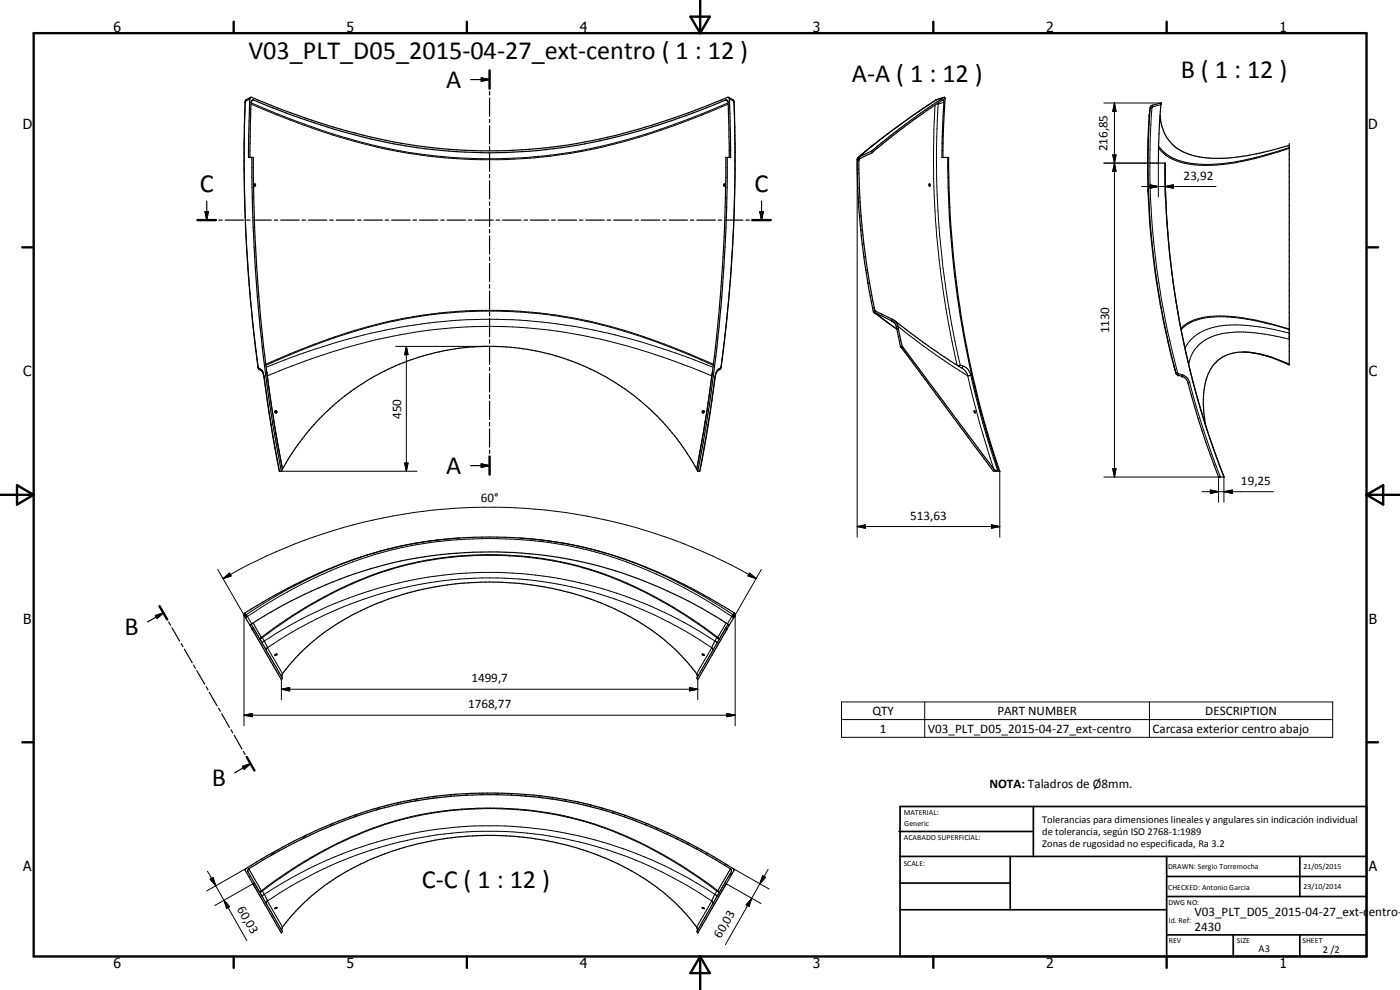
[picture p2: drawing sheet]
<svg xmlns="http://www.w3.org/2000/svg" width="420mm" height="297mm" viewBox="0 0 420 297" stroke-linecap="round" stroke-linejoin="round" font-family="sans-serif">
<g fill="none" stroke="#000" stroke-width=".35">
<path d="M75.3 29.2l-.3 .5-.1 2.2-.3 15.3h1.4a484.7 484.7 0 0 0 8.8 93.6M75.3 29.2a216.4 216.4 0 0 0 49.7 14.5 160.2 160.2 0 0 0 77.3-8.4l16.3-6.1M75.3 29.2l-1.6 1a444.1 444.1 0 0 0 2.8 72.7l.9 7.3 .3 .5a2.38 2.38 0 0 1 1.5 2.4l1.5 10.7 2.4 14.1 .7 3.5h.6M141.3 23.9h5.6M144.4 23.4l2.5 .5-2.5 .5zM146.9 21.1v5.5M146.9 27.5v1M146.9 29.4v5.5M146.9 35.8v1M146.9 37.7v5.5M218.6 29.2l.3 .4 .2 4.5 .2 13.1h-1.5a483.9 483.9 0 0 1-8.7 93.6M218.6 29.2l1.6 1.1a461.5 461.5 0 0 1-3.8 80.1l-.2 .3a2.38 2.38 0 0 0-1.5 2.4l-1.6 10.7-2.4 14.1-.7 3.5h-.6"/>
<path d="M283.4 29.2a6.7 6.7 0 0 0-3.8 1.6 239.4 239.4 0 0 0-18.3 13.4l-3.7 3M348.2 34.5a12.7 12.7 0 0 0 11.1 12.4l3.5 .5a59.8 59.8 0 0 0 21.8-3.2l2.3-.6M75 47.2l.3-16.5 .5-.7a222.9 222.9 0 0 0 44.8 13.6 155.9 155.9 0 0 0 40.7 1.6 194.7 194.7 0 0 0 56.6-15.2l.4 .2 .2 .5 .4 16.5M75.6 47.2l.2 15 .3 9a465.9 465.9 0 0 0 2.6 32.8l2.3 17.5 3.4 19.9M76.3 55.2h.3l.1 .3-.3 .3M76.3 55.2l-.2 .5 .3 .1M76.3 55.2l.1 .1M76.4 55.8h-.1M76.4 55.3h.1M76.4 55.3v.5M146.9 44v1.1M146.9 46v5.4"/>
<path d="M146.9 52.3v1M146.9 54.2v5.5M217.5 55.8h.1M217.6 55.2h-.4v.3l.3 .3M217.6 55.2l.1 .5-.2 .1M217.6 55.2l-.1 .6M218.3 47.2a489.9 489.9 0 0 1-6.8 82.9l-2.1 11.3M257.6 47.3l-.2 .2a207 207 0 0 0 4.8 46.1l5.7 2.8 .6 .5 .5 1.1 1.2 5.9M257.6 47.2v.1M261.7 45.8l10.5-8.3 10.8-7.5 .3 .7-.6 16.5h2a289.8 289.8 0 0 0 15.3 94.2M261.7 45.3h.1M261.7 45.8l-3.9 1.9a204.8 204.8 0 0 0 4.9 45.6"/>
<path d="M261.7 45.3v.5M261.7 45.3l-4.1 1.9M261.7 45.3l6.4-5.3a177.3 177.3 0 0 1 15.4-10.8l-.5 18M278.8 55.2l.3 .2-.1 .5zM284.4 47.2a290.9 290.9 0 0 0 15.2 93.6M344.6 56.9v.5M344.6 57.1v.2M349.7 54.9v-6h-2.1l.3-10.9 .5-7.1-2.8 .8-.3 .3-.4 2.9a233.9 233.9 0 0 0 8.1 77.2l.3 .4 1.4 .4a2.71 2.71 0 0 1 1.8 2l1 3.5a237.9 237.9 0 0 0 8.2 24.7h1.7M349.7 54.9l.8 15M349.7 54.9l.1 3.1M386.9 43.1v66.4a34.1 34.1 0 0 0-13.8-3.9M59.3 66h5.5"/>
<path d="M61.5 63.5h1l-.5 2.5zM62 60.3v5.7M65.7 66h1M67.6 66h5.5M74 66h1M75.9 66h5.5M82.3 66h1.1M84.2 66h5.6M90.6 66h1.1M92.6 66h5.5M99 66h1M100.9 66h5.5"/>
<path d="M107.3 66h1.1M109.2 66h5.6M115.6 66h1.1M117.5 66h5.6M123.9 66h1.1M125.9 66h5.5M132.3 66h1M134.2 66h5.5M140.6 66h1M142.5 66h5.5M146.9 60.6v1M146.9 62.5v5.5"/>
<path d="M146.9 68.8v1.1M146.9 70.8v5.4M146.9 77.1v1M146.9 79v5.5M148.9 66h1.1M150.8 66h5.6M157.3 66h1M159.2 66h5.5M165.6 66h1.1M167.5 66h5.5M173.9 66h1.1M175.8 66h5.5"/>
<path d="M182.2 66h1.1M184.2 66h5.5M190.6 66h1M192.5 66h5.5M198.9 66h1M200.8 66h5.5M207.2 66h1.1M209.1 66h5.6M215.5 66h1.1M217.5 66h5.5M223.8 66h1.1M225.8 66h5.5"/>
<path d="M228 63.5h1.1l-.6 2.5zM228.5 60.3v5.7M350 63.8a261.7 261.7 0 0 0 2.5 24.1M350.7 72.8l1.4 11.9 1.4 9.2M146.9 85.4v1M146.9 87.3v5.5M146.9 93.6v1.1M146.9 95.6v5.5M262.3 93.7l6.8 5.1M262.4 93.7h.1M262.7 93.3h.1M262.7 93.3l5.7 2.9"/>
<path d="M268.4 96.1v.1M268.4 96.2l.5 .4 .5 1 1.4 6.3M268.4 96.2l.3 .2M268.8 96.4l10.7 8 9.5 6.3M353 90.6l1 6.2M354 96.5l1.8 8.9 2.9 11.6M354.6 99.8l1.3 5.9M146.9 101.9v1.1M146.9 103.9v5.4M146.9 110.2v1.1M146.9 112.1v5.5M146.9 118.5v1"/>
<path d="M270.2 103.9h.6M270.2 103.9l27.9 37.5h1.9M270.8 103.9l27.5 36.9 .7 .4 .6-.4M356.6 108.6l2.9 11.3 3.5 11.4M358.8 117.4l3.4 11.6 5.2 14.1M373 105.6a34.7 34.7 0 0 1 13.9 3.7M373.1 105.6a10.7 10.7 0 0 0-9.8 5.2 26 26 0 0 0-1.5 16.8M82.5 123.4l.3 .5M141.3 139.7h5.6M144.4 139.2l2.5 .5-2.5 .5zM146.9 120.4v5.5M146.9 126.7v1.1"/>
<path d="M146.9 128.7v5.5M146.9 135v1.1M146.9 136.9v5.5M210.9 123.4l.2-.2 .3 .2-.3 .5-.3-.2zM211.3 123.4l-.3 .5M292.4 123.3l.2 .1 .1 .5-.3-.2zM364 134.2l3.4 8.9M84.8 140.8a70.9 70.9 0 0 1 69.7-36.5 71.2 71.2 0 0 1 48.6 27.4l2.6 3.5 3.4 5.6M84.8 140.8l-.4 .6M209.1 140.8l.3 .6M299.6 140.8l.4 .6M46.6 184.7l2.5-.8-2 1.6z"/>
<path d="M47.9 181.9l2.3 4M49.1 183.9l-4.8 2.7M50.6 186.6l.6 1M51.6 188.3l2.3 4.1M54.4 193.1l.5 .9M55.3 194.8l2.4 4M58.1 199.6l.5 .9M75 187.5l-1.6-2.7a.53 .53 0 0 1 .1-.9 141.2 141.2 0 0 1 53.6-21.3 126.4 126.4 0 0 1 82.1 14.8l11.2 6.5a1.18 1.18 0 0 1-.3 1.5l-1.2 2.1M75 187.5l.6 1.1M75.4 187.3l.6 1M75.6 188.6h.1M76 188.3l8.8 15.2-.4 .5-8.8-15.4"/>
<path d="M76 188.3l-.4 .3M82.5 196.5l.6-.2-.4 .3zM210.8 196.3l.6 .3zM217.8 188.3l-8.7 15.2 .3 .5 8.9-15.4M217.8 188.3l.5 .3M218.5 187.3l-.7 1M218.5 187.3a128.8 128.8 0 0 0-143.4 .2h-.1M218.5 187.3l.4 .2M218.9 187.5h.1M218.9 187.5l-.6 1.1M59.1 201.3l2.3 4M61.9 206l.5 1"/>
<path d="M62.8 207.7l2.3 4.1M65.6 212.5l.5 .9M66.5 214.2l2.4 4M69.3 219l.5 .9M84.5 203.1h.1M84.5 203.1l.3-.9 2.1-2.8 4.5-4.7a79.2 79.2 0 0 1 45.3-19.5l10.2-.6 8.9 .4a89.8 89.8 0 0 1 27.8 7.3 68.6 68.6 0 0 1 18.1 11.8l2.8 2.6 3 3.4 1.7 2.2v.9M84.6 203.1v.1M70.3 220.6l2.3 4.1M72.8 230l2.4-.8-1.9 1.6zM73.1 225.5l.5 .9M74 227.1l2.4 4.1M75.2 229.2l-4.8 2.7"/>
<path d="M75.9 265.2l-2.3-4 .2-.6a155.9 155.9 0 0 1 38.2-17.8 127.9 127.9 0 0 1 62.4-2l3.4 .9a141.5 141.5 0 0 1 38.5 16.6l3.9 2.6-2.2 4.3M76.4 264.9l-.5 .3M76.4 264.9l-2-3.3v-.6a132.1 132.1 0 0 1 59.2-21.9 124.8 124.8 0 0 1 73.1 14.4l7.2 4 5.5 3.4 .1 .6-2 3.4M76.4 264.9l8.4 14.6-.4 .5-8.5-14.8M82.5 272.5l.6-.2zM84.6 279.3l.1-.9 3.5-4.3a70.8 70.8 0 0 1 36.3-20.7 92.7 92.7 0 0 1 47.1 .6 77.4 77.4 0 0 1 25.7 12.3 49.7 49.7 0 0 1 12 12.4l-.1 .6M210.8 272.3l.6 .3zM217.5 264.9l-8.4 14.6 .3 .5 8.6-14.8M217.5 264.9l.5 .3"/>
<circle cx="82.8" cy="123.6" r=".32"/>
</g>
<g fill="#000">
<circle cx="348.4" cy="30.9" r=".18"/>
<circle cx="257.5" cy="47.3" r=".18"/>
<circle cx="344.6" cy="57.6" r=".18"/>
<circle cx="349.7" cy="48.9" r=".18"/>
<circle cx="262.3" cy="93.7" r=".18"/>
<circle cx="386.9" cy="98.8" r=".18"/>
<circle cx="270.2" cy="103.9" r=".18"/>
<circle cx="270.8" cy="103.9" r=".18"/>
<circle cx="82.5" cy="123.4" r=".18"/>
<circle cx="211.3" cy="123.4" r=".18"/>
<circle cx="73.3" cy="184.7" r=".18"/>
<circle cx="75.6" cy="188.6" r=".18"/>
<circle cx="76" cy="188.3" r=".18"/>
<circle cx="83.1" cy="196.3" r=".18"/>
<circle cx="210.8" cy="196.3" r=".18"/>
<circle cx="217.8" cy="188.3" r=".18"/>
<circle cx="218.3" cy="188.6" r=".18"/>
<circle cx="220.5" cy="184.7" r=".18"/>
<circle cx="83.1" cy="272.3" r=".18"/>
<circle cx="210.8" cy="272.3" r=".18"/>
</g>
<g fill="none" stroke="#000" stroke-width=".3">
<path d="M73.6 30.6h.1M73.6 30.6a474.2 474.2 0 0 0 3.9 79.6M73.7 30.4l-.1 .2M73.9 29.9l-.2 .5M75 29.7l-1.3 .7M75.3 30.9a191.2 191.2 0 0 0 52.2 15.5 152.4 152.4 0 0 0 47.2-1.3l1.2-.3a195.3 195.3 0 0 0 40.7-13.1l1.9-.8M75.3 31.2a196.5 196.5 0 0 0 48.6 15 155.9 155.9 0 0 0 80.6-9.3l14-5.7M76.1 30l-.7 .4M217.8 30l.7 .4M218.9 29.7l1.2 .7M219.9 29.9l.2 .5M220.1 30.4h.1"/>
<path d="M220.2 30.4v.2M220.2 30.6a461.8 461.8 0 0 1-3.8 79.6M220.3 30.6h.1M280.6 31.5a272.6 272.6 0 0 0 6.7 78.1M281.1 29.9a230.9 230.9 0 0 0-19.7 14.2l-3.7 3.1M281.1 29.9l-.2 .1M281.1 29.9h.1M281.3 31.1l.2 .1M281.4 31l.1 .2M281.5 31.2a272.5 272.5 0 0 0 6.7 78.3M283.3 30.7l-1.8 .5M283.3 29.2l-2.2 .7"/>
<path d="M331.3 30.9h17.1M334.5 30.9l.4 2.5h-.9zM334.5 30.9v112.2M345.2 32.3h.1M345.2 32.3a238.2 238.2 0 0 0 7.8 79.7M345.2 32.3l.5 .1M345.2 32.3l-.3 2.6M345.7 32.4a237.1 237.1 0 0 0 7.7 79.4M345.9 31.6h.1M345.9 31.6l.1 .4M346 32l-.3 .4M348.4 31.4l-2.4 .6"/>
<path d="M257.7 47.2h.1M257.8 47.9h.1M257.8 51.9l-.5 .5M257.9 56.2l-.4 .5M258.2 46.9l-1 1v113.3M258.3 47.5l-.5 .4M331.3 48.9h16.3v10.2M334 46.5h.9l-.4 2.4zM334.5 48.9l.4 2.5h-.9zM342.6 56h22.3M345.1 55.5l2.5 .5-2.5 .5zM347.7 44.4a14.4 14.4 0 0 0 10.5 5 59.4 59.4 0 0 0 20.7-2.4l8-2.5"/>
<path d="M347.7 43.8a14.7 14.7 0 0 0 11.5 5.4l4.4 .1 7.1-.7a107.2 107.2 0 0 0 16.2-4.4M349.7 56l2.4-.5v1zM349.7 48.9v10.2M258.1 60.5l-.5 .5M258.4 64.7l-.4 .5M258.8 68.8l-.5 .5M259.2 72.9l-.4 .4M259.7 76.8l-.4 .5M260.3 80.8l-.4 .4M260.9 84.6l-.4 .5M261.6 88.4l-.4 .5M262.3 92.2l-.4 .4"/>
<path d="M262.5 93.8h.1M262.5 93.1h.1M262.5 93.8l6.6 4.9M262.6 93.1h.1M262.6 93.1l.4 .4M264.7 94.3l-.3 .4M267.6 96.3h.1M267.6 96.3l.9 .6M267.7 95.8l-.3 .3M269.5 97.9l3.2 2.6a213.1 213.1 0 0 0 17.7 12.3M269.6 98.4l-.5 .4M354.4 98.6a13.1 13.1 0 0 1 8.9-3.7 66.5 66.5 0 0 1 23.6 3.8"/>
<path d="M386.9 99.9a49.6 49.6 0 0 0-22-1.9 12.8 12.8 0 0 0-9.3 6.5M386.9 98.9a67.9 67.9 0 0 0-22.7-3.8 13 13 0 0 0-9.7 3.9M77.5 110.2l.1 .2M77.5 110.2h-.1M77.6 110.4l.6 .3M77.6 110.4l.2 .4M78.2 110.7l.2 .2a3.1 3.1 0 0 1 .9 2.1M78.2 110.7l.1 .5M79.3 113l2.1 14.4 2.5 14M79.3 113l-.1 .1M79.7 109.3a184.8 184.8 0 0 1 44.2-14.3 137.9 137.9 0 0 1 54.9 1.8 210.6 210.6 0 0 1 35.3 12.5M79.8 109.6a172 172 0 0 1 45.2-14.5 137.7 137.7 0 0 1 47.2 .6 182.9 182.9 0 0 1 41.9 13.9"/>
<path d="M79.9 110.2a174.8 174.8 0 0 1 69.3-14.4 172.5 172.5 0 0 1 59.3 12.2l5.5 2.2M80 111.5l.3 1.3M80.2 112.8h.1M80.3 112.8l1.4 10.6 3.1 17.4M80.3 112.8a174.5 174.5 0 0 1 62.1-14.8 165.9 165.9 0 0 1 65.8 12.5l5.4 2.3M118.8 103.9h28.1M122 103.9l.5 2.5h-1.1zM122 103.9v37.5M213.6 112.8h.1M213.6 112.8l-1.5 10.6-3 17.4M213.8 111.5l-.2 1.3M214.6 113l.1 .1"/>
<path d="M214.6 113l-2.1 14.4-2.5 14M215.7 110.7l-.2 .5M215.7 110.7l-.9 1.2-.2 1.1M216.2 110.4l-.1 .4M216.2 110.4l-.5 .3M216.4 110.2h.1M216.4 110.2l-.2 .2M270.3 102.2l-.4 .4M288.2 109.5l.8 .3M288.2 109.5l-.4 .5M288.2 109.5l-.6 .3M289 110.7l.9 .8 .5 1.3"/>
<path d="M289 109.8l-.4 .6M289 109.8l.3 .1a3.5 3.5 0 0 1 2 2.7M290.4 112.8l3.6 14.1 4.3 13.9M291.3 112.6l-.9 .2M291.3 112.6l3.7 14.4 4.4 14.1M352.3 109.9l.7 2.1M353 112h.1M353 112v.1M353.4 111.8l.3 .3M353.4 111.8l-.4 .2M353.6 112.6h.1M353.7 112.1l1.1 .3"/>
<path d="M353.7 112.1l-.1 .5M354.7 112.9h.1M354.8 112.4l1.4 .9 .8 1.4M354.8 112.4l-.1 .5M356.5 114.9h.1M357 114.7a248.9 248.9 0 0 0 9.3 28.4h-35M357 114.7l-.4 .2M386.9 101.8a50.6 50.6 0 0 0-19.7-1.8 11.7 11.7 0 0 0-10.5 9.5M121.4 138.9h1.1l-.5 2.5zM84.4 141.4h40.7M257.2 158l2.5-.5v1zM257.2 158h42.8"/>
<path d="M297.5 157.5l2.5 .5-2.5 .5zM300 141.4v19.8M334 140.6h.9l-.4 2.5zM360.7 147.5h21.5M363.3 147l2.4 .5-2.4 .5zM365.7 143.1v7.6M367.3 147.5l2.6-.5v1zM367.3 143.1v7.6M65.4 170.9l8.3 14.5 .5-.4M67 173.6l1.9-1.6 .5 .8zM67 173.6a160 160 0 0 1 159.9 0M137.8 161.4a124.5 124.5 0 0 0-57 18.6l-7 4.5"/>
<path d="M156 161.4a124.5 124.5 0 0 1 57 18.6l7.1 4.5M225 172l1.9 1.6-2.4-.8zM228.5 170.9l-8.4 14.5-.5-.4M73.2 184.4v33.4M73.5 184h.1M73.5 184l.3 .5M73.5 183.9v.1M73.8 184.5l.4 .5M73.8 184.5l-.2 .7M74.2 185l1.4 2.2M74.2 185a131.4 131.4 0 0 1 50.5-21.5 131 131 0 0 1 48.1 .7 133 133 0 0 1 46.8 20.8M76 186.9l2.4 4.3"/>
<path d="M78.1 191.9h.1M78.4 191.3l.2 .1M78.4 191.2v.1M78.4 191.2l-.3 .7M78.5 191.2l.2 .1M78.5 191.2h-.1M78.5 191.2a118.4 118.4 0 0 1 47.1-22.7l7.1-1.2a113.6 113.6 0 0 1 24.9-.4l1.2 .1a103.2 103.2 0 0 1 45.4 16.5l5.7 3.7 5.4 4M78.6 191.4l-.5 .5M78.6 192.9h.1M78.7 191.3l-.1 .1M78.7 191.3l.6 1M78.7 191.3a123.1 123.1 0 0 1 39.1-20.6 106 106 0 0 1 26.8-4.1 108.7 108.7 0 0 1 15.4 .8 101.4 101.4 0 0 1 42.1 15.1l7.6 4.9 5.4 3.9"/>
<path d="M79.3 192.3l1 2.1M79.3 192.3l-.7 .6M79.3 192.3a121.3 121.3 0 0 1 135.2 0M80.3 194.4l4.5 7.8M80.3 194.4a116.5 116.5 0 0 1 133.3 0M80.3 194.4l-.3 .2v.6M213.6 194.4l-4.5 7.8M213.6 194.4l.3 .2v.6M214.5 192.3l-.9 2.1M214.5 192.3l.7 .6M215.1 191.3l-.6 1M215.1 191.3l.2 .1"/>
<path d="M215.2 192.9h.1M215.3 191.2h.1M215.3 191.2l-.2 .1M215.4 191.2l.4 .6-.1 .3v-.3l-.4-.4M215.4 191.2v.1M215.4 191.3l-.1 .1M217.9 186.9l-2.5 4.3M219.6 185l-1.3 2.2M220.1 184.5l.1 .7M220.1 184.5l-.5 .5M220.4 184h.1M220.4 184l-.3 .5"/>
<path d="M220.4 183.9v.1M220.6 184.4v33.4M73.2 214.6l2.5-.5v1zM73.2 214.6h147.4M84.4 206.8l2.5-.5v1zM84.4 206.8h125M84.4 204v6M206.9 206.3l2.5 .5-2.5 .5zM209.4 204v6M218.1 214.1l2.5 .5-2.5 .5zM252.5 210.6h147.5v10.6h-147.5zM252.5 215.9h147.5"/>
<path d="M277.5 210.6v10.6M345 210.6v10.6M125.3 239.7l-.6 .6M130.5 238.9l-.5 .6M135.5 238.4l-.6 .6M140.3 238.1l-.5 .5M145 238l-.5 .5M149.4 238l-.4 .5M153.8 238.1l-.5 .5M158 238.4l-.4 .4M162.1 238.8l-.5 .5M166.1 239.3l-.5 .5"/>
<path d="M169.9 239.9l-.4 .5M82.7 255.3l-1.3 1.4M91.9 250.6l-1 1M100 247l-.9 .9M107.2 244.3l-.8 .9M113.7 242.3l-.7 .7M119.7 240.8l-.7 .7M173.7 240.7l-.4 .4M177.3 241.6l-.4 .3M180.8 242.5l-.4 .4M184.3 243.5l-.4 .4M187.7 244.6l-.4 .4"/>
<path d="M191 245.9l-.4 .4M194.2 247.1l-.5 .4M197.3 248.5l-.4 .3M200.4 249.9l-.3 .3M203.4 251.3l-.3 .4M206.4 252.8l-.3 .4M209.4 254.4l-.4 .3M212.3 255.9l-.4 .4M215.1 257.6l-.3 .4M217.9 259.3l-.3 .3M62.3 261.4l2.5 4.4M63.1 263.8l.9-.5 .8 2.5z"/>
<path d="M64.8 265.8l2.4 4.3M67.2 270.1l1.7 1.9-.9 .5zM67.2 270.1l6.9 12.1M73.8 260.6l-11.8 6.7M74.6 260.7l3.8 6.6M75.1 262.9l-.3 .3M76.4 264.9l-11.9 6.8M78.1 268h.1M78.4 267.3l.2 .2M78.4 267.3l-.3 .7M78.5 267.2a115.2 115.2 0 0 1 50.6-23.3 110.5 110.5 0 0 1 41.4 1.1 120.3 120.3 0 0 1 44.8 22.2M78.5 267.2l.2 .1"/>
<path d="M78.5 267.2l-.1 .1M78.6 267.5l-.5 .5M78.7 267.3a116.7 116.7 0 0 1 47-22.6l4.7-.8a111.9 111.9 0 0 1 17.7-1.3 101 101 0 0 1 15.4 1.3 102 102 0 0 1 38.6 14.6l7.6 4.9 5.4 3.9M78.7 267.3l-.1 .2M78.7 267.3l.6 1.1M79.3 268.4l-.7 .5M79.3 268.4a121.1 121.1 0 0 1 135.2 0M79.3 268.4l1 1.9M80.3 270.3l-.3 .3v.7M80.3 270.3a120 120 0 0 1 44.1-18.7 115.1 115.1 0 0 1 64.3 5.6 129.5 129.5 0 0 1 24.9 13.1M80.3 270.3l4.5 7.9M213.6 270.3l.3 .3v.7"/>
<path d="M213.6 270.3l-4.5 7.9M214.5 268.4l.7 .5M214.5 268.4l-.9 1.9M215.1 267.3l-.6 1.1M215.1 267.3l.2 .2M215.3 267.2h.1M215.3 267.2l-.2 .1M215.3 267.2l.1 .1M215.4 267.3l.4 .5-.1 .3v-.3l-.4-.3M215.4 267.3l-.1 .2M217.5 264.9l10.9 6.2M219.2 260.7l-3.8 6.6"/>
<path d="M219.9 261.8l-1.4 1.4M220 260.6l10.8 6.1M225.6 269.5l-.8 2.4-.9-.4zM225.6 269.5l-7.9 13.9M228 265.2l-2.4 4.3M228.9 262.8l.8 .4-1.7 2zM230.5 260.8l-2.5 4.4"/>
</g>
<g fill="none" stroke="#000" stroke-width=".71">
<path d="M10.1 9.9h400v277.1h-400zM70.1 6.5v3.4M140.1 6.5v3.4M207.2 5h5.8l-2.9 4.9zM210.1 0v9.9M280.1 6.5v3.4M350.1 6.5v3.4M146.9 21.1v5.5M6.7 74.2h3.4M59.3 66h5.5M225.8 66h5.5M410.1 74.2h3.5"/>
<path d="M146.9 136.9v5.5M.1 148.5h10M5.1 145.6l5 2.9-5 2.9zM410.1 148.5h10M410.1 148.5l5-2.9v5.8zM47.9 181.9l2.3 4M6.7 222.7h3.4M74 227.1l2.4 4.1M410.1 222.7h3.5M70.1 287v3.4M140.1 287v3.4M210.1 287v10"/>
<path d="M210.1 287l2.9 5h-5.8zM280.1 287v3.4M350.1 287v3.4"/>
</g>
<g fill="none" stroke="#000" stroke-width=".51">
<path d="M269.8 249.5h40.3M270.1 242h140v45h-140zM270.1 257h140M303.2 257v16M310.1 242v15M350.1 257v30M390.1 257v12M270.1 265h33.1M270.1 273h80M350.1 269h60M350.1 263h60M350.1 280.5h60"/>
<path d="M370.1 280.5v6.5M390.1 280.5v6.5"/>
</g>
<g fill="#000">
<path d="M144.4 23.4l2.5 .5-2.5 .5zM334.5 30.9l.4 2.5h-.9zM334 46.5h.9l-.4 2.4zM334.5 48.9l.4 2.5h-.9zM345.1 55.5l2.5 .5-2.5 .5zM349.7 56l2.4-.5v1zM61.5 63.5h1l-.5 2.5zM228 63.5h1.1l-.6 2.5zM122 103.9l.5 2.5h-1.1zM121.4 138.9h1.1l-.5 2.5zM144.4 139.2l2.5 .5-2.5 .5zM257.2 158l2.5-.5v1z"/>
<path d="M297.5 157.5l2.5 .5-2.5 .5zM334 140.6h.9l-.4 2.5zM363.3 147l2.4 .5-2.4 .5zM367.3 147.5l2.6-.5v1zM67 173.6l1.9-1.6 .5 .8zM225 172l1.9 1.6-2.4-.8zM46.6 184.7l2.5-.8-2 1.6zM73.2 214.6l2.5-.5v1zM84.4 206.8l2.5-.5v1zM206.9 206.3l2.5 .5-2.5 .5zM218.1 214.1l2.5 .5-2.5 .5zM72.8 230l2.4-.8-1.9 1.6z"/>
<path d="M63.1 263.8l.9-.5 .8 2.5zM67.2 270.1l1.7 1.9-.9 .5zM225.6 269.5l-.8 2.4-.9-.4zM228.9 262.8l.8 .4-1.7 2z"/>
</g>
<g font-size="7.9">
<text x="74.5" y="17.7">V03_PLT_D05_2015-04-27_ext-centro ( 1 : 12 )</text>
<text x="354.4" y="23.3">B ( 1 : 12 )</text>
<text x="133.9" y="26.4">A</text>
<text x="255.7" y="24.5">A-A ( 1 : 12 )</text>
<text x="59.9" y="57.5">C</text>
<text x="226.4" y="57.5">C</text>
<text x="133.9" y="142.2">A</text>
<text x="37.4" y="190.6">B</text>
<text x="63.6" y="235.9">B</text>
<text x="126.6" y="266.4">C-C ( 1 : 12 )</text>
</g>
<g font-size="4.2">
<text x="34" y="9.6">6</text>
<text x="104" y="9.6">5</text>
<text x="174" y="9.6">4</text>
<text x="244" y="9.6">3</text>
<text x="314" y="9.6">2</text>
<text x="384" y="9.6">1</text>
<text x="6.8" y="38.7">D</text>
<text x="410.6" y="38.7">D</text>
<text x="7" y="112.9">C</text>
<text x="410.8" y="112.9">C</text>
<text x="7" y="187.1">B</text>
<text x="410.8" y="187.1">B</text>
<text x="7" y="261.4">A</text>
<text x="410.8" y="261.4">A</text>
<text x="34" y="290.4">6</text>
<text x="104" y="290.4">5</text>
<text x="174" y="290.4">4</text>
<text x="244" y="290.4">3</text>
<text x="314" y="290.4">2</text>
<text x="384" y="290.4">1</text>
</g>
<g font-size="3.9">
<text x="332.3" y="45.4" transform="rotate(-90 332.3 45.4)">216,85</text>
<text x="355.2" y="53.9">23,92</text>
<text x="332.9" y="100" transform="rotate(-90 332.9 100)">1130</text>
<text x="120.4" y="125.7" transform="rotate(-90 120.4 125.7)">450</text>
<text x="372.4" y="145.5">19,25</text>
<text x="144.3" y="150.6">60°</text>
<text x="273.2" y="155.9">513,63</text>
<text x="141.5" y="204.7">1499,7</text>
<text x="140.5" y="212.5">1768,77</text>
<text x="261.8" y="214.5">QTY</text>
<text x="299.3" y="214.5">PART NUMBER</text>
<text x="361.7" y="214.5">DESCRIPTION</text>
<text x="264" y="219.8">1</text>
<text x="278.5" y="219.8">V03_PLT_D05_2015-04-27_ext-centro</text>
<text x="345.9" y="219.9">Carcasa exterior centro abajo</text>
<text x="296.9" y="236.5">NOTA: Taladros de Ø8mm.</text>
<text x="71.1" y="272.8" transform="rotate(60 71.1 272.8)">60,03</text>
<text x="358.5" y="275">V03_PLT_D05_2015-04-27_ext-centro-</text>
<text x="216.3" y="281.7" transform="rotate(-60 216.3 281.7)">60,03</text>
<text x="358.5" y="279.4">2430</text>
</g>
<g font-size="3.1">
<text x="312.7" y="246.8">Tolerancias para dimensiones lineales y angulares sin indicación individual</text>
<text x="312.7" y="250.4">de tolerancia, según ISO 2768-1:1989</text>
<text x="312.7" y="254">Zonas de rugosidad no especificada, Ra 3.2</text>
<text x="377.7" y="285.6">A3</text>
<text x="397" y="285.9">2 /2</text>
</g>
<g font-size="2.4">
<text x="271.2" y="244.4">MATERIAL:</text>
<text x="271.3" y="252">ACABADO SUPERFICIAL:</text>
<text x="271.4" y="247.9">Generic</text>
<text x="271.2" y="259.7">SCALE:</text>
<text x="350.6" y="260.8">DRAWN: Sergio Torremocha</text>
<text x="391.2" y="260.6">21/05/2015</text>
<text x="350.6" y="267">CHECKED: Antonio Garcia</text>
<text x="391.2" y="266.7">23/10/2014</text>
<text x="350.6" y="271.4">DWG NO:</text>
<text x="350.8" y="276.9">Id. Ref:</text>
<text x="350.8" y="282.8">REV</text>
<text x="371.2" y="282.9">SIZE</text>
<text x="390.9" y="282.9">SHEET</text>
</g>
</svg>
